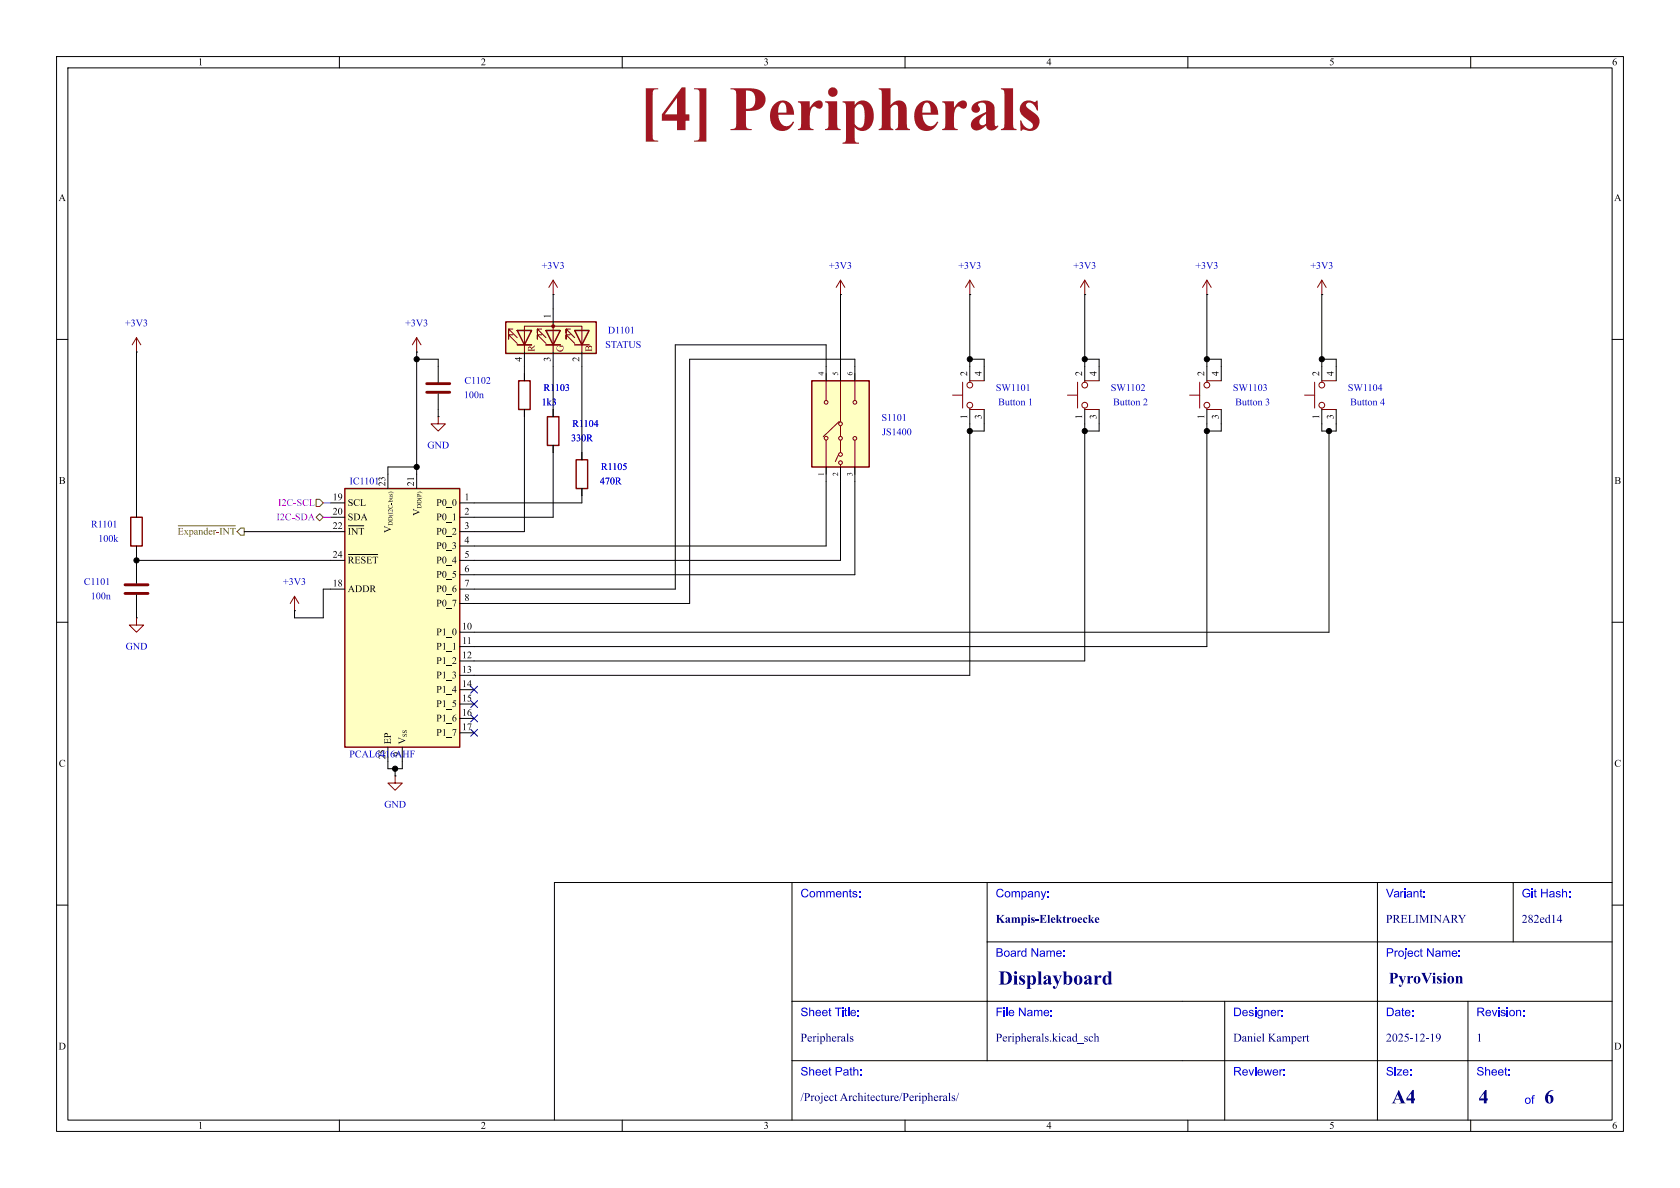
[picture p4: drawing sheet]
<svg xmlns="http://www.w3.org/2000/svg" width="297mm" height="210mm" viewBox="0 0 297 210" stroke-linecap="round" stroke-linejoin="round" font-family="sans-serif">
<g fill="none" stroke="#000" stroke-width=".18">
<path d="M10 10h277v190h-277zM12 12h273v186h-273zM60 10v2M110 10v2M160 10v2M210 10v2M260 10v2M233.7 52.1h.1M10 60h2M97.8 72.4v1.3M97.8 78.7v1.3M285 60h2"/>
<path d="M10 110h2M285 110h2M140 156v42M174.5 156v31.5M243.5 156v42M267.5 156v10.5M285 156h-187v42M10 160h2M140 177h145M174.5 166.5h110.5M216.5 177v21M259.5 177v21"/>
<path d="M285 160h2M60 198v2M110 198v2M140 187.5h145M160 198v2M210 198v2M260 198v2"/>
</g>
<path d="M233.7 49.5l.7 1.3M233.7 49.5l-.8 1.3M233.7 49.5v2.6" fill="none" stroke="#840000" stroke-width=".18"/>
<path d="M96.8 73.7h2v5h-2z" fill="none" stroke="#840000" stroke-width=".25"/>
<path d="M61 86.4h20.3v45.7h-20.3z" fill="#ffffc2"/>
<path d="M91.7 67.3h2v5.1h-2zM61 86.4h20.3v45.7h-20.3z" fill="none" stroke="#840000" stroke-width=".25"/>
<path d="M61.5 93.3h.5l-.2 .2 .1 .9 .1 .1h-.5l.2-.2v-.8zM62 93.3h.4l.7 .9v-.7l-.2-.2h.4l-.1 .1v1.1l-.9-.9v.8l.2 .1h-.4l.2-.1v-.9zM63.4 93.3h1v.3l-.1-.2h-.3v1l.1 .1h-.5l.2-.1v-1h-.3l-.1 .2zM70.5 130.3l1.2 .6-1.2 .7v-.5l.1 .1 .8-.3-.8-.3-.1 .1zM71.2 129.8h.2l-.2 .2 .1 .1h.1a.28 .28 0 0 1 .4-.4 .28 .28 0 0 1 .1 .5h-.2a.18 .18 0 0 0 .3-.2 .18 .18 0 0 0-.3-.1l-.1 .1a.24 .24 0 0 1-.3 .2 .24 .24 0 0 1-.1-.4zM71.2 129.1h.2l-.2 .3 .1 .1 .1-.1a.28 .28 0 0 1 .4-.3 .28 .28 0 0 1 .1 .4l-.2 .1a.18 .18 0 0 0 .3-.2 .18 .18 0 0 0-.3-.2l-.1 .2a.24 .24 0 0 1-.3 .2 .24 .24 0 0 1-.1-.4z" fill="#000"/>
<g fill="none" stroke="#000" stroke-width=".18">
<path d="M97.8 52.1h.1M148.6 52.1h.1M24.1 62.2h.1M77.5 64.8v2.8M77.5 69.6v2.8M92.7 66v1.3M92.7 72.4v1.3M61.6 98h5.2M81.3 88.9h2.5M81.3 91.4h2.5M81.3 94h2.5M81.3 96.5h2.5"/>
<path d="M81.3 99.1h2.5M81.3 101.6h2.5M81.3 104.1h2.5M81.3 106.7h2.5M71.1 132.1v2.5"/>
</g>
<path d="M75.4 67.8h4.1M75.4 69.3h4.1" fill="none" stroke="#840000" stroke-width=".51"/>
<path d="M24.1 59.7l-.7 1.3M24.1 59.7l.8 1.3M24.1 59.7v2.5M97.8 49.5l-.8 1.3M97.8 49.5l.8 1.3M97.8 49.5v2.6M148.6 49.5l-.8 1.3M148.6 49.5l.8 1.3M148.6 49.5v2.6" fill="none" stroke="#840000" stroke-width=".18"/>
<path d="M143.5 67.3h10.2v15.3h-10.2z" fill="#ffffc2"/>
<g fill="none" stroke="#840000" stroke-width=".18">
<path d="M146 66v4.7M146 77.8v6M148.4 74.5l-2.9 2.7M148.6 66v8.5M148.6 75.3v1.8M148.6 77.9v2.1M151.1 66v4.7M151.1 77.8v6M148.2 80.4l-.5 1.2M148.6 82.1v2.1"/>
<circle cx="146" cy="77.5" r=".33"/>
<circle cx="146" cy="71.1" r=".33"/>
<circle cx="148.6" cy="74.9" r=".33"/>
<circle cx="148.6" cy="77.5" r=".33"/>
<circle cx="151.1" cy="77.5" r=".33"/>
<circle cx="151.1" cy="71.1" r=".33"/>
<circle cx="148.6" cy="80.3" r=".33"/>
<circle cx="148.6" cy="81.8" r=".33"/>
</g>
<path d="M143.5 67.3h10.2v15.3h-10.2z" fill="none" stroke="#840000" stroke-width=".25"/>
<path d="M146 64.8v2.5M148.6 64.8v2.5M151.1 64.8v2.5M146 82.6v2.5M148.6 82.6v2.5M151.1 82.6v2.5" fill="none" stroke="#000" stroke-width=".18"/>
<path d="M89.4 56.9h16v5.6h-16z" fill="#ffffc2"/>
<path d="M89.4 56.9h16v5.6h-16zM91.4 58.4h2.6l-1.3 2.6zM96.5 58.4h2.6l-1.3 2.6zM101.6 58.4h2.5l-1.2 2.6zM91.4 61h2.6M96.5 61h2.6M101.6 61h2.5M23.1 91.4h2v5.1h-2zM101.9 81.3h2v5.1h-2z" fill="none" stroke="#840000" stroke-width=".25"/>
<g fill="none" stroke="#840000" stroke-width=".18">
<path d="M73.7 59.7l.7 1.3M73.7 59.7l-.8 1.3M73.7 59.7v2.5M90.7 59.2h-.8v.7v-.7l1.5 1.5M90.7 58.2h-.8v.7v-.7l1.5 1.5M91.4 58.4h.1M91.4 58.4h2.6zM95.8 59.2h-.8v.7v-.7l1.5 1.5M95.8 58.2h-.8v.7v-.7l1.5 1.5M96.5 58.4h.1M96.5 58.4h2.6zM97.8 57.2v5"/>
<path d="M100.8 59.2h-.7v.7v-.7l1.5 1.5M100.8 58.2h-.7v.7v-.7l1.5 1.5M171.4 49.5l.8 1.3M171.4 49.5l-.7 1.3M171.4 49.5v2.6M191.8 49.5l.7 1.3M191.8 49.5l-.8 1.3M191.8 49.5v2.6M213.4 49.5l.7 1.3M213.4 49.5l-.8 1.3M213.4 49.5v2.6M77.5 73.7v1.2h-1.3l1.3 1.3 1.2-1.3h-1.2"/>
<path d="M91.4 61h2.6M92.7 62.2v-4.5h10.2v4.5M96.5 61h2.6M168.4 69.9h1.8M170.2 67.6v4.5M171.4 72.1v.3h2.6M174 67.3h-2.6v.3M188.7 69.9h1.8M190.5 67.6v4.5M191.8 72.1v.3h2.5M194.3 67.3h-2.5v.3M210.3 69.9h1.8"/>
<path d="M212.1 67.6v4.5M213.4 72.1v.3h2.5M215.9 67.3h-2.5v.3M230.6 69.9h1.8M232.4 67.6v4.5M233.7 72.1v.3h2.5M236.2 67.3h-2.5v.3M24.1 109.2v1.3h1.3l-1.3 1.3-1.2-1.3h1.2M52.1 105.4l-.8 1.3M52.1 105.4l.7 1.3M52.1 105.4v2.6M69.8 137.2v1.2h1.3l-1.3 1.3-1.2-1.3h1.2"/>
<circle cx="171.5" cy="71.6" r=".51"/>
<circle cx="171.5" cy="68.1" r=".51"/>
<circle cx="191.8" cy="68.1" r=".51"/>
<circle cx="191.8" cy="71.6" r=".51"/>
<circle cx="213.4" cy="71.6" r=".51"/>
<circle cx="213.4" cy="68.1" r=".51"/>
<circle cx="233.7" cy="71.6" r=".51"/>
<circle cx="233.7" cy="68.1" r=".51"/>
</g>
<circle cx="97.8" cy="57.7" r=".25" fill="#840000" stroke="#840000" stroke-width=".18"/>
<g fill="none" stroke="#000" stroke-width=".18">
<path d="M97.8 52.1v5.1M148.6 52.1v12.7M171.4 52.1h.1M171.4 52.1v15.2M191.8 52.1h.1M191.8 52.1v15.2M213.4 52.1h.1M213.4 52.1v15.2M233.7 52.1v15.2M24.1 62.2v29.2M73.7 62.2h.1M73.7 62.2v20.4h-5.1"/>
<path d="M73.7 63.5h3.8v1.3M77.5 73.7h.1M77.5 72.4v1.3M92.7 62.2v5.1M92.7 72.4v21.6h-8.9M97.8 62.2v11.5M97.8 78.7v12.7h-14M102.9 62.2v19.1M146 64.8v-3.8h-26.6v43.1h-35.6M151.1 64.8v-1.3h-29.2v43.2h-38.1M171.4 72.4v47h-87.6M171.4 63.5h2.6v3.8"/>
<path d="M174 72.4v3.8h-2.6M191.8 72.4v44.4h-108M191.8 63.5h2.5v3.8M194.3 72.4v3.8h-2.5M213.4 72.4v41.9h-129.6M213.4 63.5h2.5v3.8M215.9 72.4v3.8h-2.5M233.7 72.4v3.8h2.5v-3.8M233.7 63.5h2.5v3.8M234.9 76.2v35.6h-151.1M24.1 96.5v6.6M24.1 99.1h34.3"/>
<path d="M43.2 94h15.2M102.9 86.4v2.5h-19.1M146 85.1v11.4h-62.2M148.6 85.1v14h-64.8M151.1 85.1v16.5h-67.3M24.1 109.2h.1M24.1 105.2v4M52.1 108h.1M58.4 104.1h-1.3v5.1h-5v-1.2M68.6 134.6v1.3h2.5v-1.3M69.8 137.2h.1M69.8 135.9v1.3"/>
</g>
<path d="M22.1 103.4h4.1M22.1 104.9h4.1" fill="none" stroke="#840000" stroke-width=".51"/>
<path d="M31.5 92.9h10.1M55.9 88.3h.6l.6 .6-.6 .6h-.6zM56.5 90.8l.6 .6-.6 .7-.6-.7z" fill="none" stroke="#725600" stroke-width=".18"/>
<path d="M57.1 91.4h1.3M57.1 88.9h1.3" fill="none" stroke="#c200c2" stroke-width=".18"/>
<path d="M83.2 123.9l1.2 1.2M83.2 128.9l1.2 1.2M83.2 126.4l1.2 1.2M83.2 121.3l1.2 1.2M84.4 123.9l-1.2 1.2M84.4 128.9l-1.2 1.2M84.4 126.4l-1.2 1.2M84.4 121.3l-1.2 1.2" fill="none" stroke="#000084" stroke-width=".18"/>
<g fill="#000" stroke="#000" stroke-width=".18">
<circle cx="73.7" cy="63.5" r=".46"/>
<circle cx="171.4" cy="76.2" r=".46"/>
<circle cx="171.4" cy="63.5" r=".46"/>
<circle cx="191.8" cy="63.5" r=".46"/>
<circle cx="191.8" cy="76.2" r=".46"/>
<circle cx="213.4" cy="76.2" r=".46"/>
<circle cx="213.4" cy="63.5" r=".46"/>
<circle cx="233.7" cy="63.5" r=".46"/>
<circle cx="234.9" cy="76.2" r=".46"/>
<circle cx="24.1" cy="99.1" r=".46"/>
<circle cx="73.7" cy="82.6" r=".46"/>
<circle cx="69.8" cy="135.9" r=".46"/>
</g>
<text font-size="11.1" fill="#a21622" x="113" y="25.9">[4] Peripherals</text>
<g font-size="3.5" fill="#00007f">
<text x="176.5" y="174.9">Displayboard</text>
<text x="246" y="195.9">A4</text>
<text x="261.4" y="196">4</text>
<text x="273" y="196">6</text>
</g>
<text font-size="2.8" fill="#00007f" x="245.5" y="174.6">PyroVision</text>
<g font-size="2.1" fill="#00f">
<text x="141.5" y="159.2">Comments:</text>
<text x="176" y="159.2">Company:</text>
<text x="245" y="159.2">Variant:</text>
<text x="269" y="159.2">Git Hash:</text>
<text x="176" y="169.7">Board Name:</text>
<text x="245" y="169.7">Project Name:</text>
<text x="141.5" y="180.2">Sheet Title:</text>
<text x="176" y="180.2">File Name:</text>
<text x="218" y="180.2">Designer:</text>
<text x="245" y="180.2">Date:</text>
<text x="261" y="180.2">Revision:</text>
<text x="141.5" y="190.7">Sheet Path:</text>
<text x="218" y="190.7">Reviewer:</text>
<text x="245" y="190.7">Size:</text>
<text x="261" y="190.7">Sheet:</text>
<text x="269.5" y="195.7">of</text>
</g>
<g font-size="2.1" fill="#00007f">
<text x="176" y="163.7">Kampis-Elektroecke</text>
<text x="245" y="163.7">PRELIMINARY</text>
<text x="269" y="163.7">282ed14</text>
<text x="141.5" y="184.7">Peripherals</text>
<text x="176" y="184.7">Peripherals.kicad_sch</text>
<text x="218" y="184.7">DanielKampert</text>
<text x="245" y="184.7">2025-12-19</text>
<text x="261" y="184.7">1</text>
<text x="141.5" y="195.2">/ProjectArchitecture/Peripherals/</text>
</g>
<g font-size="1.8">
<text x="35" y="12">1</text>
<text x="85" y="12">2</text>
<text x="135" y="12">3</text>
<text x="185" y="12">4</text>
<text x="235" y="12">5</text>
<text x="285" y="12">6</text>
<text x="10.3" y="36">A</text>
<text x="285.3" y="36">A</text>
<text x="97.5" y="56.3" transform="rotate(-90 97.5 56.3)">1</text>
<text x="92.5" y="63.9" transform="rotate(-90 92.5 63.9)">4</text>
<text x="97.5" y="63.9" transform="rotate(-90 97.5 63.9)">3</text>
<text x="102.6" y="63.9" transform="rotate(-90 102.6 63.9)">2</text>
<text x="171.2" y="66.5" transform="rotate(-90 171.2 66.5)">2</text>
<text x="173.7" y="66.5" transform="rotate(-90 173.7 66.5)">4</text>
<text x="191.5" y="66.5" transform="rotate(-90 191.5 66.5)">2</text>
<text x="194.1" y="66.5" transform="rotate(-90 194.1 66.5)">4</text>
<text x="213.1" y="66.5" transform="rotate(-90 213.1 66.5)">2</text>
<text x="215.6" y="66.5" transform="rotate(-90 215.6 66.5)">4</text>
<text x="233.4" y="66.5" transform="rotate(-90 233.4 66.5)">2</text>
<text x="236" y="66.5" transform="rotate(-90 236 66.5)">4</text>
<text x="171.2" y="74.1" transform="rotate(-90 171.2 74.1)">1</text>
<text x="173.7" y="74.1" transform="rotate(-90 173.7 74.1)">3</text>
<text x="191.5" y="74.1" transform="rotate(-90 191.5 74.1)">1</text>
<text x="194.1" y="74.1" transform="rotate(-90 194.1 74.1)">3</text>
<text x="213.1" y="74.1" transform="rotate(-90 213.1 74.1)">1</text>
<text x="215.6" y="74.1" transform="rotate(-90 215.6 74.1)">3</text>
<text x="233.4" y="74.1" transform="rotate(-90 233.4 74.1)">1</text>
<text x="236" y="74.1" transform="rotate(-90 236 74.1)">3</text>
<text x="10.4" y="86">B</text>
<text x="58.8" y="88.6">19</text>
<text x="61.5" y="89.9">SCL</text>
<text x="68.3" y="86" transform="rotate(-90 68.3 86)">23</text>
<text x="73.4" y="86" transform="rotate(-90 73.4 86)">21</text>
<text x="77.1" y="89.9">P0_0</text>
<text x="82.1" y="88.6">1</text>
<text x="285.4" y="86">B</text>
<text x="58.8" y="91.2">20</text>
<text x="58.8" y="93.7">22</text>
<text x="61.5" y="92.4">SDA</text>
<text x="69.6" y="94.2" transform="rotate(-90 69.6 94.2)">V_{DD(I2C-bus)}</text>
<text x="74.6" y="91.2" transform="rotate(-90 74.6 91.2)">V_{DD(P)}</text>
<text x="77.1" y="92.4">P0_1</text>
<text x="77.1" y="95">P0_2</text>
<text x="82.1" y="91.2">2</text>
<text x="82.1" y="93.7">3</text>
<text x="58.8" y="98.8">24</text>
<text x="61.5" y="100">~{RESET}</text>
<text x="77.1" y="97.5">P0_3</text>
<text x="77.1" y="100">P0_4</text>
<text x="82.1" y="96.3">4</text>
<text x="82.1" y="98.8">5</text>
<text x="82.1" y="101.3">6</text>
<text x="58.8" y="103.9">18</text>
<text x="61.5" y="105.1">ADDR</text>
<text x="77.1" y="102.6">P0_5</text>
<text x="77.1" y="105.1">P0_6</text>
<text x="77.1" y="107.7">P0_7</text>
<text x="82.1" y="103.9">7</text>
<text x="82.1" y="106.4">8</text>
<text x="77.1" y="112.7">P1_0</text>
<text x="81.7" y="111.5">10</text>
<text x="77.1" y="115.3">P1_1</text>
<text x="77.1" y="117.8">P1_2</text>
<text x="81.7" y="116.6">12</text>
<text x="81.7" y="119.1">13</text>
<text x="81.7" y="114">11</text>
<text x="77.1" y="120.4">P1_3</text>
<text x="77.1" y="122.9">P1_4</text>
<text x="77.1" y="125.4">P1_5</text>
<text x="81.7" y="121.7">14</text>
<text x="81.7" y="124.2">15</text>
<text x="69.6" y="131.6" transform="rotate(-90 69.6 131.6)">EP</text>
<text x="77.1" y="128">P1_6</text>
<text x="77.1" y="130.5">P1_7</text>
<text x="81.7" y="126.7">16</text>
<text x="81.7" y="129.3">17</text>
<text x="10.4" y="136">C</text>
<text x="285.4" y="136">C</text>
<text x="10.3" y="186">D</text>
<text x="285.3" y="186">D</text>
<text x="35" y="200">1</text>
<text x="85" y="200">2</text>
<text x="135" y="200">3</text>
<text x="185" y="200">4</text>
<text x="235" y="200">5</text>
<text x="285" y="200">6</text>
</g>
<g font-size="1.8" fill="#0000c2">
<text x="95.8" y="48">+3V3</text>
<text x="146.6" y="48">+3V3</text>
<text x="169.4" y="48">+3V3</text>
<text x="189.7" y="48">+3V3</text>
<text x="211.3" y="48">+3V3</text>
<text x="231.6" y="48">+3V3</text>
<text x="22.1" y="58.1">+3V3</text>
<text x="71.6" y="58.1">+3V3</text>
<text x="107.5" y="59.4">D1101</text>
<text x="107" y="61.9">STATUS</text>
<text x="82" y="70.8">100n</text>
<text x="82.1" y="68.3">C1102</text>
<text x="96.1" y="69.6">R1103</text>
<text x="176" y="69.6">SW1101</text>
<text x="196.4" y="69.6">SW1102</text>
<text x="218" y="69.6">SW1103</text>
<text x="238.3" y="69.6">SW1104</text>
<text x="95.8" y="72.1">1k3</text>
<text x="101.2" y="75.9">R1104</text>
<text x="155.8" y="74.9">S1101</text>
<text x="155.9" y="77.4">JS1400</text>
<text x="176.5" y="72.1">Button1</text>
<text x="196.8" y="72.1">Button2</text>
<text x="218.4" y="72.1">Button3</text>
<text x="238.7" y="72.1">Button4</text>
<text x="75.5" y="79.7">GND</text>
<text x="101" y="78.5">330R</text>
<text x="106.2" y="83.5">R1105</text>
<text x="61.8" y="86.1">IC1101</text>
<text x="106" y="86.1">470R</text>
<text x="16.1" y="93.7">R1101</text>
<text x="17.4" y="96.2">100k</text>
<text x="14.8" y="103.9">C1101</text>
<text x="16" y="106.4">100n</text>
<text x="50" y="103.9">+3V3</text>
<text x="22.2" y="115.3">GND</text>
<text x="61.7" y="134.3">PCAL6416AHF</text>
<text x="68.3" y="134.2" transform="rotate(-90 68.3 134.2)">25</text>
<text x="70.9" y="133.8" transform="rotate(-90 70.9 133.8)">9</text>
<text x="67.9" y="143.2">GND</text>
</g>
<g font-size="1.8" fill="#840000">
<text x="95" y="62.2" transform="rotate(-90 95 62.2)">R</text>
<text x="100" y="62.2" transform="rotate(-90 100 62.2)">G</text>
<text x="105.1" y="62.2" transform="rotate(-90 105.1 62.2)">B</text>
</g>
<g font-size="1.8" fill="#c200c2">
<text x="49.2" y="89.9">I2C-SCL</text>
<text x="48.9" y="92.4">I2C-SDA</text>
</g>
<text font-size="1.8" fill="#725600" x="31.4" y="95">~{Expander-INT}</text>
<g font-size="1.4">
<text x="145.8" y="66.4" transform="rotate(-90 145.8 66.4)">4</text>
<text x="148.3" y="66.4" transform="rotate(-90 148.3 66.4)">5</text>
<text x="150.9" y="66.4" transform="rotate(-90 150.9 66.4)">6</text>
<text x="145.8" y="84.2" transform="rotate(-90 145.8 84.2)">1</text>
<text x="148.3" y="84.2" transform="rotate(-90 148.3 84.2)">2</text>
<text x="150.9" y="84.2" transform="rotate(-90 150.9 84.2)">3</text>
</g>
</svg>
